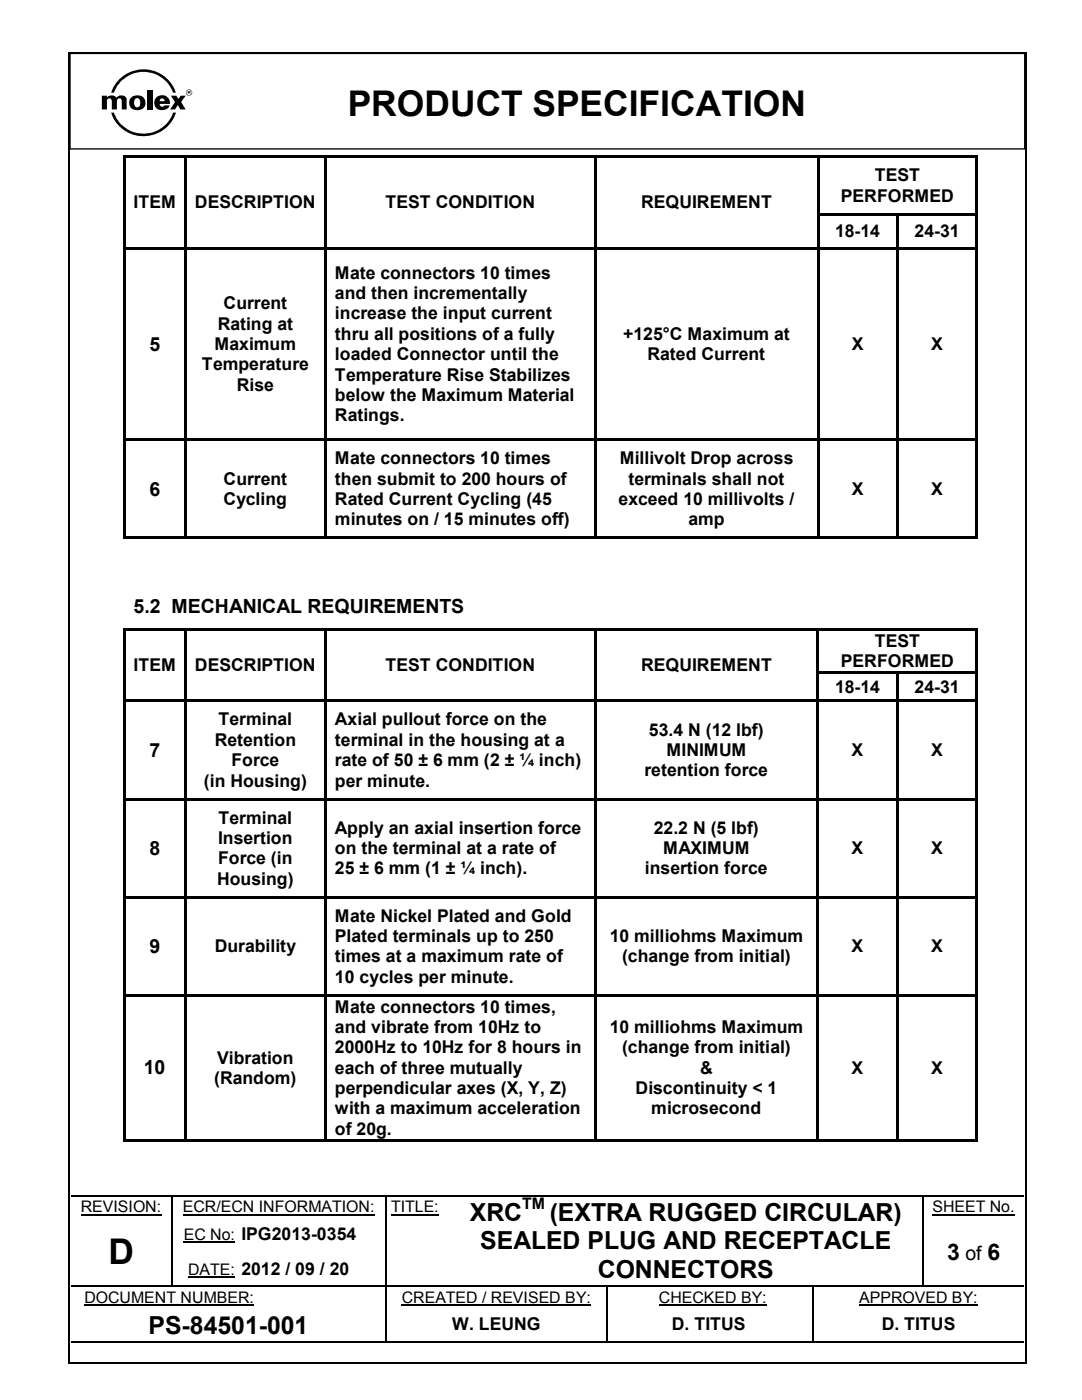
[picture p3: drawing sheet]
<svg xmlns="http://www.w3.org/2000/svg" width="216mm" height="279mm" viewBox="0 0 216 279" stroke-linecap="round" stroke-linejoin="round" font-family="sans-serif">
<path d="M16.1 242.4h16.1M36.5 242.4h38.3M36.7 248h10.2M37.5 254.9h9.4M78.1 242.4h9.5M186.1 242.4h16.4M16.8 260.5h33.9M80.2 260.5h37.7M131.5 260.5h21.5M171.4 260.5h23.7" fill="none" stroke="#000" stroke-width=".21"/>
<path d="M14.2 238.6h19.9M34.5 238.6h42.5M77.3 238.6h12.3M90 238.6h94M184.3 238.6h20M14.2 267.9h62.7M77.1 261.6v6.1M77.3 267.9h43.6M121.1 261.6v6.1M121.2 267.9h40.8M162.3 267.9h42" fill="none" stroke="#000" stroke-width=".34"/>
<g fill="#000">
<path d="M34.1 238.8h.3v.2h-.3zM34.1 238.4h.4v.4h-.4zM77 238.8h.2v.2h-.2zM77 238.4h.3v.4h-.3zM89.6 238.4h.4v.4h-.4zM184 238.8h.2v.2h-.2zM184 238.4h.3v.4h-.3zM34.1 242.7h.3v.9h-.3zM34.1 249.6h.3v.9h-.3zM34.1 256.5h.3v.3h-.3zM46.9 256.5h.3v.3h-.3zM77 242.7h.2v.9h-.2z"/>
<path d="M77 249.6h.2v.9h-.2zM77 256.5h.2v.5h-.2zM89.6 256.5h.3v.3h-.3zM120.9 256.8h.3v.2h-.3zM120.9 256.5h.3v.3h-.3zM162 256.8h.3v.2h-.3zM162 256.5h.3v.3h-.3zM184 242.7h.2v.9h-.2zM184 249.6h.2v.9h-.2zM184 256.5h.2v.3h-.2zM76.9 260.9h.4v.7h-.4zM76.9 267.7h.4v.4h-.4z"/>
<path d="M120.9 260.9h.3v.7h-.3zM120.9 267.7h.3v.4h-.3zM162 260.9h.3v.7h-.3zM162 267.7h.3v.4h-.3z"/>
</g>
<g fill="none" stroke="#000" stroke-width=".25">
<path d="M34.2 239v3.7M77.1 239v3.7M184.1 239v3.7M14.2 256.7h19.9M34.2 243.6v6M34.2 250.5v6M34.4 256.7h12.5M47.2 256.7h29.8M77.1 243.6v6M77.1 250.5v6M77.1 257v3.9M77.2 256.7h12.4"/>
<path d="M89.9 256.7h31M121.1 257v3.9M121.2 256.7h40.8M162.1 257v3.9M162.3 256.7h21.7M184.1 243.6v6M184.1 250.5v6M184.2 256.7h20.1M162.1 261.6v6.1"/>
</g>
<path d="M14 10.7h190.5v19h-190.5z" fill-rule="evenodd" fill="#fff"/>
<path d="M14 10.7h190.5v19h-190.5z" fill="none" stroke="#000" stroke-width=".26"/>
<g fill="#000">
<path d="M27 19.8l.1-.2a.62 .62 0 0 1 .9 .7 .76 .76 0 0 1-.1 .8 .76 .76 0 0 1-.8 .3 1.2 1.2 0 0 1-.1-1.6zM26.1 19.5a1.56 1.56 0 0 0 0 2 1.56 1.56 0 0 0 1.9 .4 1.51 1.51 0 0 0 .9-2 1.51 1.51 0 0 0-2-.8z" fill-rule="evenodd"/>
<path d="M23.8 15.8a6.8 6.8 0 0 1 11.3 2.7h-.6a6.3 6.3 0 0 0-5.9-4.2 6.3 6.3 0 0 0-5.9 4.2h-.5l.6-1.4z" fill-rule="evenodd"/>
<path d="M34.1 19.1h1.1l.4 .7 .5-.7h.9l-.8 1.3 .8 1.4h-1l-.5-.8-.6 .8h-.9l.9-1.4z" fill-rule="evenodd"/>
<path d="M37.1 18.5a.63 .63 0 0 1 1.2 0 .63 .63 0 0 1-1.2 0zM37.2 18.5a.55 .55 0 0 0 1.1 0 .55 .55 0 0 0-1.1 0z" fill-rule="evenodd"/>
<path d="M37.6 18.2l.2 .1v.1h-.2zM37.5 18.2v.6h.1v-.3h.2v.3h.2l-.1-.3 .1-.3z" fill-rule="evenodd"/>
<path d="M20.3 19.1h1v.4a1.26 1.26 0 0 1 1.9 0l.7-.4h.7l.5 .3 .2 .3v2.1h-1v-1.8l-.3-.4-.5 .1-.2 .3v1.8h-1v-1.7l-.3-.5h-.4l-.3 .3v1.9h-1z" fill-rule="evenodd"/>
<path d="M29.3 17.9h1.1v3.9h-1.1z" fill-rule="evenodd"/>
<path d="M31.2 19.4a1.51 1.51 0 0 0 .8 2.6 1.82 1.82 0 0 0 1.7-.6l.1-.4h-1a.5 .5 0 0 1-.6 .3 .5 .5 0 0 1-.3-.6h2.1a1.64 1.64 0 0 0-1-1.5 1.64 1.64 0 0 0-1.8 .2zM32 19.8l.6-.2 .3 .6h-1z" fill-rule="evenodd"/>
<path d="M22.2 22.5h.5a6.3 6.3 0 0 0 5.9 4.2 6.3 6.3 0 0 0 5.9-4.2h.6a6.8 6.8 0 0 1-6.5 4.7 6.8 6.8 0 0 1-6.4-4.7z" fill-rule="evenodd"/>
</g>
<g fill="#000">
<path d="M13.6 10.3h.4v.4h-.4zM204.5 10.3h.3v.4h-.3zM24.5 30.9h.5v.6h-.5zM25 30.9h11.7v.6h-11.7zM36.7 31.5h.6zM36.7 30.9h.6v.6h-.6zM37.3 30.9h27.4v.6h-27.4zM64.7 31.5h.5zM64.7 30.9h.5v.6h-.5zM65.2 30.9h53.3v.6h-53.3zM118.5 31.5h.5zM118.5 30.9h.5v.6h-.5z"/>
<path d="M119 30.9h44v.6h-44zM163 31.5h.5zM163 30.9h.5v.6h-.5zM163.5 30.9h31.2v.6h-31.2zM194.7 30.9h.5v.6h-.5zM24.5 31.5h.5v11h-.5zM24.5 42.5h.5v.6h-.5zM24.5 43.1h.5v6.2h-.5zM24.5 49.3h.5v.6h-.5zM25 49.3h11.7v.5h-11.7zM36.7 31.5h.6v11h-.6zM36.7 42.5h.6v.6h-.6z"/>
<path d="M36.7 43.1h.6v6.2h-.6zM36.7 49.3h.6v.6h-.6zM37.3 49.3h27.4v.5h-27.4zM64.7 31.5h.5v11h-.5zM64.7 42.5h.5v.6h-.5zM64.7 43.1h.5v6.2h-.5zM64.7 49.3h.5v.6h-.5zM65.2 49.3h53.3v.5h-53.3zM118.5 31.5h.5v11h-.5zM118.5 42.5h.5v.6h-.5zM118.5 43.1h.5v6.2h-.5zM118.5 49.3h.5v.6h-.5z"/>
<path d="M119 49.3h44v.5h-44zM163 31.5h.5v11h-.5zM163 42.5h.5v.6h-.5zM163 43.1h.5v6.2h-.5zM163 49.3h.5v.6h-.5zM163.5 42.5h15.3v.5h-15.3zM163.5 49.3h15.3v.5h-15.3zM178.8 43l.5 .1zM178.8 42.5h.5v.5h-.5zM178.8 43.1h.5v6.2h-.5zM178.8 49.3h.5v.6h-.5zM179.3 42.5h15.4v.5h-15.4z"/>
<path d="M179.3 49.3h15.4v.5h-15.4zM194.7 31.5h.5v11h-.5zM194.7 42.5h.5v.6h-.5zM194.7 43.1h.5v6.2h-.5zM194.7 49.3h.5v.6h-.5zM24.5 49.9h.5v37.6h-.5zM24.5 87.5h.5v.6h-.5zM25 87.5h11.7v.5h-11.7zM36.7 49.9h.6v37.6h-.6zM36.7 87.5h.6v.6h-.6zM37.3 87.5h27.4v.5h-27.4zM64.7 49.9h.5v37.6h-.5z"/>
<path d="M64.7 87.5h.5v.6h-.5zM65.2 87.5h53.3v.5h-53.3zM118.5 49.9h.5v37.6h-.5zM118.5 87.5h.5v.6h-.5zM119 87.5h44v.5h-44zM163 49.9h.5v37.6h-.5zM163 87.5h.5v.6h-.5zM163.5 87.5h15.3v.5h-15.3zM178.8 49.9h.5v37.6h-.5zM178.8 87.5h.5v.6h-.5zM179.3 87.5h15.4v.5h-15.4zM194.7 49.9h.5v37.6h-.5z"/>
<path d="M194.7 87.5h.5v.6h-.5zM24.5 88.1h.5v19h-.5zM24.5 107.1h.5v.5h-.5zM25 107.1h11.7v.5h-11.7zM36.7 88.1h.6v19h-.6zM36.7 107.1h.6v.5h-.6zM37.3 107.1h27.4v.5h-27.4zM64.7 88.1h.5v19h-.5zM64.7 107.1h.5v.5h-.5zM65.2 107.1h53.3v.5h-53.3zM118.5 88.1h.5v19h-.5zM118.5 107.1h.5v.5h-.5z"/>
<path d="M119 107.1h44v.5h-44zM163 88.1h.5v19h-.5zM163 107.1h.5v.5h-.5zM163.5 107.1h15.3v.5h-15.3zM178.8 88.1h.5v19h-.5zM178.8 107.1h.5v.5h-.5zM179.3 107.1h15.4v.5h-15.4zM194.7 88.1h.5v19h-.5zM194.7 107.1h.5v.5h-.5zM24.5 125.4h.5v.5h-.5zM24.5 125.9h.5v8.1h-.5zM24.5 134h.5v.6h-.5z"/>
<path d="M24.5 134.6h.5v5h-.5zM25 125.4h.5v.5h-.5zM25.5 125.4h11.2v.5h-11.2zM36.7 125.9h.6zM36.7 125.4h.6v.5h-.6zM36.7 125.9h.6v8.1h-.6zM36.7 134h.6v.6h-.6zM36.7 134.6h.6v5h-.6zM37.3 125.4h27.4v.5h-27.4zM64.7 125.9h.5zM64.7 125.4h.5v.5h-.5zM64.7 125.9h.5v8.1h-.5z"/>
<path d="M64.7 134h.5v.6h-.5zM64.7 134.6h.5v5h-.5zM65.2 125.4h53.3v.5h-53.3zM118.5 125.9h.5zM118.5 125.4h.5v.5h-.5zM118.5 125.9h.5v8.1h-.5zM118.5 134h.5v.6h-.5zM118.5 134.6h.5v5h-.5zM119 125.4h43.9v.5h-43.9zM162.9 125.9h.5zM162.9 125.4h.5v.5h-.5zM162.9 125.9h.5v8.1h-.5z"/>
<path d="M162.9 134h.5v.6h-.5zM162.9 134.6h.5v5h-.5zM163.4 125.4h.6v.5h-.6zM163.4 134h15.4v.5h-15.4zM164 125.4h3.3v.5h-3.3zM167.3 125.4h.6v.5h-.6zM167.9 125.4h26.8v.5h-26.8zM178.8 134.5l.5 .1zM178.8 134h.5v.5h-.5zM178.8 134.6h.5v5h-.5zM179.3 134h15.4v.5h-15.4zM194.7 125.4h.5v.5h-.5z"/>
<path d="M194.7 125.9h.5v8.1h-.5zM194.7 134h.5v.6h-.5zM194.7 134.6h.5v5h-.5zM24.5 139.6h.5v.6h-.5zM24.5 140.2h.5v19h-.5zM24.5 159.2h.5v.6h-.5zM25 139.6h11.7v.5h-11.7zM25 159.2h11.7v.5h-11.7zM36.7 139.6h.6v.6h-.6zM36.7 140.2h.6v19h-.6zM36.7 159.2h.6v.6h-.6zM37.3 139.6h27.4v.5h-27.4z"/>
<path d="M37.3 159.2h27.4v.5h-27.4zM64.7 139.6h.5v.6h-.5zM64.7 140.2h.5v19h-.5zM64.7 159.2h.5v.6h-.5zM65.2 139.6h53.3v.5h-53.3zM65.2 159.2h53.3v.5h-53.3zM118.5 139.6h.5v.6h-.5zM118.5 140.2h.5v19h-.5zM118.5 159.2h.5v.6h-.5zM119 139.6h43.9v.5h-43.9zM119 159.2h43.9v.5h-43.9zM162.9 139.6h.5v.6h-.5z"/>
<path d="M162.9 140.2h.5v19h-.5zM162.9 159.2h.5v.6h-.5zM163.4 139.6h15.4v.5h-15.4zM163.4 159.2h15.4v.5h-15.4zM178.8 139.6h.5v.6h-.5zM178.8 140.2h.5v19h-.5zM178.8 159.2h.5v.6h-.5zM179.3 139.6h15.4v.5h-15.4zM179.3 159.2h15.4v.5h-15.4zM194.7 139.6h.5v.6h-.5zM194.7 140.2h.5v19h-.5zM194.7 159.2h.5v.6h-.5z"/>
<path d="M24.5 159.8h.5v19h-.5zM24.5 178.8h.5v.5h-.5zM25 178.8h11.7v.5h-11.7zM36.7 159.8h.6v19h-.6zM36.7 178.8h.6v.5h-.6zM37.3 178.8h27.4v.5h-27.4zM64.7 159.8h.5v19h-.5zM64.7 178.8h.5v.5h-.5zM65.2 178.8h53.3v.5h-53.3zM118.5 159.8h.5v19h-.5zM118.5 178.8h.5v.5h-.5zM119 178.8h43.9v.5h-43.9z"/>
<path d="M162.9 159.8h.5v19h-.5zM162.9 178.8h.5v.5h-.5zM163.4 178.8h15.4v.5h-15.4zM178.8 159.8h.5v19h-.5zM178.8 178.8h.5v.5h-.5zM179.3 178.8h15.4v.5h-15.4zM194.7 159.8h.5v19h-.5zM194.7 178.8h.5v.5h-.5zM24.5 179.3h.5v19.1h-.5zM24.5 198.4h.5v.5h-.5zM25 198.4h11.7v.5h-11.7zM36.7 179.3h.6v19.1h-.6z"/>
<path d="M36.7 198.4h.6v.5h-.6zM37.3 198.4h27.4v.5h-27.4zM64.7 179.3h.5v19.1h-.5zM64.7 198.4h.5v.5h-.5zM65.2 198.4h53.3v.5h-53.3zM118.5 179.3h.5v19.1h-.5zM118.5 198.4h.5v.5h-.5zM119 198.4h43.9v.5h-43.9zM162.9 179.3h.5v19.1h-.5zM162.9 198.4h.5v.5h-.5zM163.4 198.4h15.4v.5h-15.4zM178.8 179.3h.5v19.1h-.5z"/>
<path d="M178.8 198.4h.5v.5h-.5zM179.3 198.4h15.4v.5h-15.4zM194.7 179.3h.5v19.1h-.5zM194.7 198.4h.5v.5h-.5zM24.5 198.9h.5v28.4h-.5zM24.5 227.3h.5v.5h-.5zM25 227.3h11.7v.5h-11.7zM36.7 198.9h.6v28.4h-.6zM36.7 227.3h.6v.5h-.6zM37.3 227.3h27.4v.5h-27.4zM64.7 198.9h.5v28.4h-.5zM64.7 227.3h.5v.5h-.5z"/>
<path d="M65.2 227.3h53.3v.5h-53.3zM118.5 198.9h.5v28.4h-.5zM118.5 227.3h.5v.5h-.5zM119 227.3h43.9v.5h-43.9zM162.9 198.9h.5v28.4h-.5zM162.9 227.3h.5v.5h-.5zM163.4 227.3h15.4v.5h-15.4zM178.8 198.9h.5v28.4h-.5zM178.8 227.3h.5v.5h-.5zM179.3 227.3h15.4v.5h-15.4zM194.7 198.9h.5v28.4h-.5zM194.7 227.3h.5v.5h-.5z"/>
<path d="M13.6 271.8h.4v.3h-.4zM204.5 271.8h.3v.3h-.3z"/>
</g>
<path d="M13.8 10.7v261.1M14 10.5h190.5M204.6 10.7v261.1M14 271.9h190.5" fill="none" stroke="#000" stroke-width=".34"/>
<g font-size="7.1">
<text x="69.4" y="23.2">PRODUCT SPECIFICATION</text>
<text x="21.6" y="252.3">D</text>
</g>
<g font-size="5">
<text x="93.8" y="243.6">XRC</text>
<text x="109.7" y="243.6">(EXTRA RUGGED CIRCULAR)</text>
<text x="95.8" y="249.3">SEALED PLUG AND RECEPTACLE</text>
<text x="119.3" y="255">CONNECTORS</text>
<text x="29.6" y="266.2">PS-84501-001</text>
</g>
<g font-size="4.6">
<text x="189" y="251.4">3</text>
<text x="197" y="251.4">6</text>
</g>
<g font-size="3.9">
<text x="29.8" y="70">5</text>
<text x="29.8" y="98.9">6</text>
<text x="26.7" y="122.3">5.2 MECHANICAL REQUIREMENTS</text>
<text x="29.8" y="151">7</text>
<text x="29.8" y="170.6">8</text>
<text x="29.8" y="190.2">9</text>
<text x="28.7" y="214.4">10</text>
<text x="192.7" y="251.4">of</text>
</g>
<g font-size="3.5">
<text x="26.7" y="41.6">ITEM</text>
<text x="38.9" y="41.6">DESCRIPTION</text>
<text x="76.9" y="41.6">TEST CONDITION</text>
<text x="127.9" y="41.6">REQUIREMENT</text>
<text x="167.8" y="40.2">PERFORMED</text>
<text x="174.5" y="36.2">TEST</text>
<text x="166.6" y="47.4">18-14</text>
<text x="182.5" y="47.4">24-31</text>
<text x="66.8" y="55.7">Mate connectors 10 times</text>
<text x="66.8" y="59.7">and then incrementally</text>
<text x="43.4" y="65.8">Rating at</text>
<text x="44.6" y="61.7">Current</text>
<text x="66.8" y="63.8">increase the input current</text>
<text x="42.8" y="69.8">Maximum</text>
<text x="66.8" y="67.8">thru all positions of a fully</text>
<text x="66.8" y="71.9">loaded Connector until the</text>
<text x="124.4" y="67.8">+125°C Maximum at</text>
<text x="129.2" y="71.9">Rated Current</text>
<text x="170" y="69.8">X</text>
<text x="185.8" y="69.8">X</text>
<text x="40.3" y="73.9">Temperature</text>
<text x="47.2" y="78">Rise</text>
<text x="66.8" y="75.9">Temperature Rise Stabilizes</text>
<text x="66.8" y="80">below the Maximum Material</text>
<text x="66.8" y="84.1">Ratings.</text>
<text x="66.8" y="92.7">Mate connectors 10 times</text>
<text x="123.7" y="92.7">Millivolt Drop across</text>
<text x="44.6" y="100.8">Cycling</text>
<text x="44.6" y="96.7">Current</text>
<text x="66.8" y="96.7">then submit to 200 hours of</text>
<text x="66.8" y="100.8">Rated Current Cycling (45</text>
<text x="123.4" y="100.8">exceed 10 millivolts /</text>
<text x="125.4" y="96.7">terminals shall not</text>
<text x="170" y="98.8">X</text>
<text x="185.8" y="98.8">X</text>
<text x="66.8" y="104.8">minutes on / 15 minutes off)</text>
<text x="137.4" y="104.8">amp</text>
<text x="174.5" y="129.1">TEST</text>
<text x="26.7" y="133.9">ITEM</text>
<text x="38.9" y="133.9">DESCRIPTION</text>
<text x="76.9" y="133.9">TEST CONDITION</text>
<text x="127.9" y="133.9">REQUIREMENT</text>
<text x="167.8" y="133.2">PERFORMED</text>
<text x="166.6" y="138.3">18-14</text>
<text x="182.5" y="138.3">24-31</text>
<text x="42.8" y="148.8">Retention</text>
<text x="43.6" y="144.8">Terminal</text>
<text x="66.8" y="144.8">Axial pullout force on the</text>
<text x="66.8" y="148.8">terminal in the housing at a</text>
<text x="129.5" y="146.8">53.4 N (12 lbf)</text>
<text x="46.2" y="152.9">Force</text>
<text x="66.8" y="152.9">rate of 50 ± 6 mm (2 ± ¼ inch)</text>
<text x="128.6" y="154.9">retention force</text>
<text x="133" y="150.9">MINIMUM</text>
<text x="169.9" y="150.9">X</text>
<text x="185.8" y="150.9">X</text>
<text x="40.7" y="157">(in Housing)</text>
<text x="66.8" y="157">per minute.</text>
<text x="43.6" y="164.4">Terminal</text>
<text x="66.8" y="166.4">Apply an axial insertion force</text>
<text x="130.5" y="166.4">22.2 N (5 lbf)</text>
<text x="43.5" y="168.4">Insertion</text>
<text x="43.5" y="172.5">Force (in</text>
<text x="66.8" y="170.4">on the terminal at a rate of</text>
<text x="132.3" y="170.4">MAXIMUM</text>
<text x="169.9" y="170.4">X</text>
<text x="185.8" y="170.4">X</text>
<text x="43.3" y="176.5">Housing)</text>
<text x="66.8" y="174.5">25 ± 6 mm (1 ± ¼ inch).</text>
<text x="128.7" y="174.5">insertion force</text>
<text x="66.8" y="183.9">Mate Nickel Plated and Gold</text>
<text x="42.8" y="190">Durability</text>
<text x="66.8" y="188">Plated terminals up to 250</text>
<text x="121.7" y="188">10 milliohms Maximum</text>
<text x="169.9" y="190">X</text>
<text x="185.8" y="190">X</text>
<text x="66.8" y="192.1">times at a maximum rate of</text>
<text x="66.8" y="196.1">10 cycles per minute.</text>
<text x="124.1" y="192.1">(change from initial)</text>
<text x="66.8" y="202.1">Mate connectors 10 times,</text>
<text x="66.8" y="206.2">and vibrate from 10Hz to</text>
<text x="121.7" y="206.2">10 milliohms Maximum</text>
<text x="43.3" y="212.3">Vibration</text>
<text x="66.8" y="210.2">2000Hz to 10Hz for 8 hours in</text>
<text x="66.8" y="214.3">each of three mutually</text>
<text x="124.1" y="210.2">(change from initial)</text>
<text x="139.7" y="214.3">&amp;</text>
<text x="169.9" y="214.3">X</text>
<text x="185.8" y="214.3">X</text>
<text x="42.7" y="216.3">(Random)</text>
<text x="66.8" y="218.4">perpendicular axes (X, Y, Z)</text>
<text x="126.8" y="218.4">Discontinuity &lt; 1</text>
<text x="66.8" y="222.4">with a maximum acceleration</text>
<text x="66.8" y="226.4">of 20g.</text>
<text x="130" y="222.4">microsecond</text>
<text x="90.3" y="265.5">W. LEUNG</text>
<text x="134.1" y="265.5">D. TITUS</text>
<text x="175.9" y="265.5">D. TITUS</text>
</g>
<g font-size="3.2">
<text x="16.1" y="242">REVISION:</text>
<text x="36.5" y="242">ECR/ECN INFORMATION:</text>
<text x="78.1" y="242">TITLE:</text>
<text x="104.2" y="241.3">TM</text>
<text x="186.1" y="242">SHEET No.</text>
<text x="36.7" y="247.5">EC No: IPG2013-0354</text>
<text x="37.5" y="254.4">DATE: 2012 / 09 / 20</text>
<text x="16.9" y="260">DOCUMENT NUMBER:</text>
<text x="80.2" y="260">CREATED / REVISED BY:</text>
<text x="131.5" y="260">CHECKED BY:</text>
<text x="171.4" y="260">APPROVED BY:</text>
</g>
</svg>
